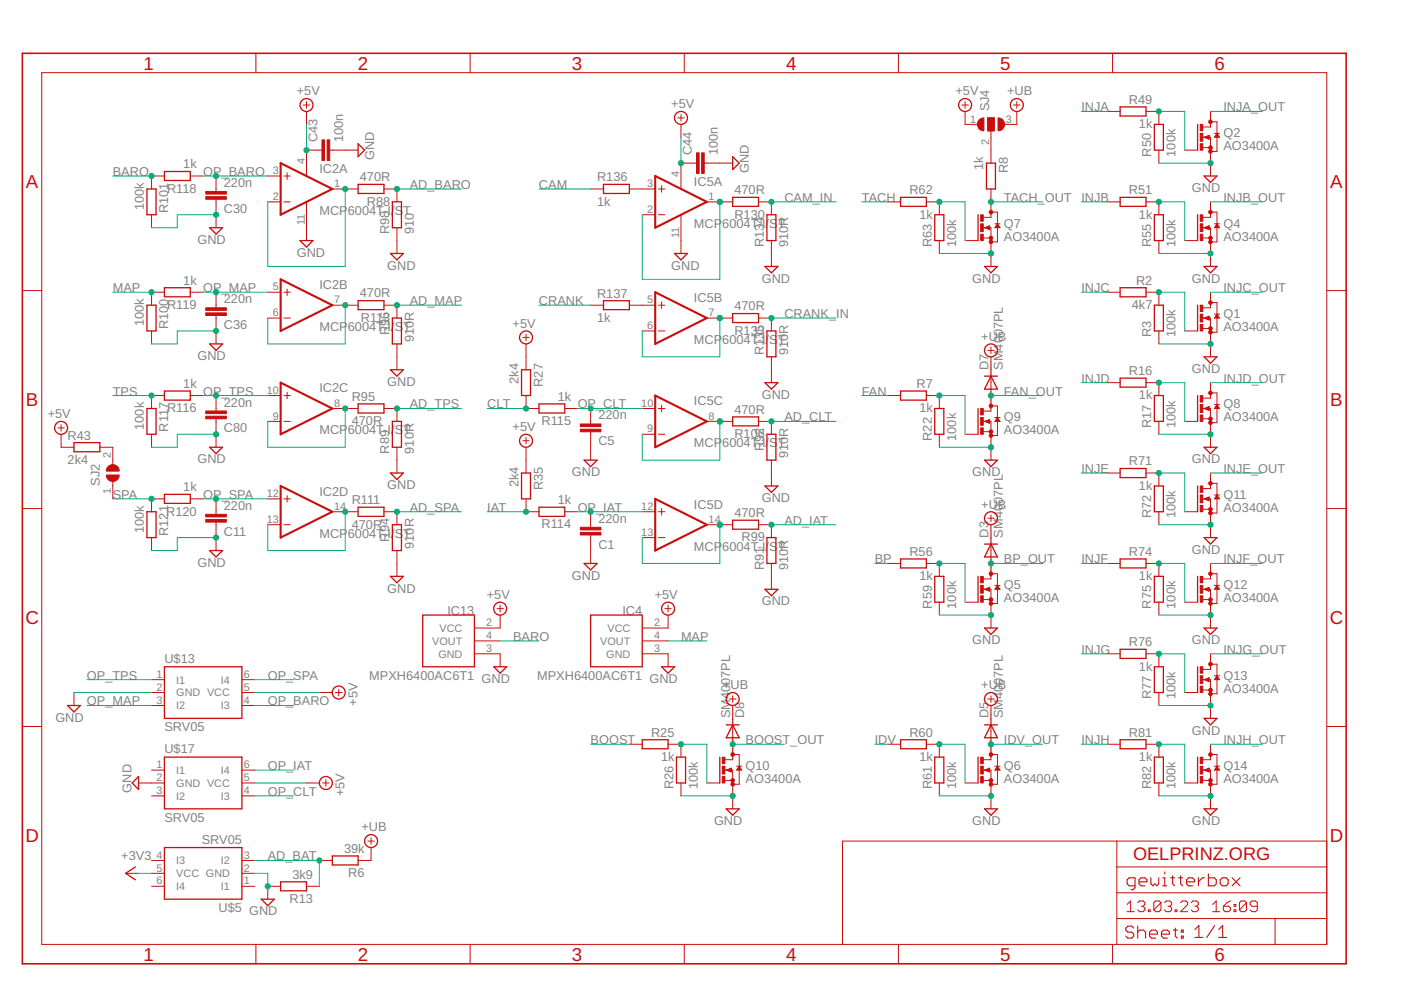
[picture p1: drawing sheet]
<svg xmlns="http://www.w3.org/2000/svg" width="297mm" height="210mm" viewBox="0 0 297 210" stroke-linecap="round" stroke-linejoin="round" font-family="sans-serif">
<g fill="none" stroke="#c90d0c" stroke-width=".28">
<path d="M34.9 36.4h5.4v1.9h-5.4zM75.9 39.1h5.5v1.9h-5.5zM75.9 30.5l1.4 1.3-1.4 1.4zM128 39.1h5.4v1.9h-5.4zM155.3 33.2l1.4 1.4-1.4 1.4zM209.1 34.6h2v5.5h-2zM237.5 22.7h5.5v1.9h-5.5zM244.8 26.4h1.9v5.4h-1.9zM253.9 26.4v5.4M255.3 37.3h2.7l-1.4 1.4zM255.6 29.1l.6 .3v-.6l-.5 .3M258 28.6l.3 .4h-.6z"/>
<path d="M31.2 40.1h1.9v5.4h-1.9zM44.4 48.3h2.8l-1.4 1.3zM63.6 51h2.8l-1.4 1.4zM82.8 53.7h2.7l-1.3 1.4zM83.2 42.8h1.9v5.5h-1.9zM143 53.7h2.8l-1.4 1.4zM155.3 41.8h5.5v2h-5.5zM162.2 56.5h2.7l-1.3 1.3zM162.6 45.5h1.9v5.5h-1.9zM190.9 41.8h5.5v2h-5.5zM198.2 45.5h1.9v5.5h-1.9zM207.4 45.5v5.5"/>
<path d="M208.7 56.5h2.8l-1.4 1.3zM209 48.3l.7 .3v-.6l-.6 .3M211.5 47.7l.3 .4h-.6zM237.5 41.8h5.5v2h-5.5zM244.8 45.5h1.9v5.5h-1.9zM253.9 45.5v5.5M255.3 56.5h2.7l-1.4 1.3zM255.6 48.3l.6 .3v-.6l-.5 .3M258 47.7l.3 .4h-.6zM31.2 64.7h1.9v5.5h-1.9zM34.9 61h5.4v1.9h-5.4zM44.4 72.9h2.8l-1.4 1.4z"/>
<path d="M75.9 63.8h5.5v1.9h-5.5zM82.8 78.4h2.7l-1.3 1.4zM83.2 67.4h1.9v5.5h-1.9zM110.6 78.4h1.9v5.5h-1.9zM128 63.8h5.4v1.9h-5.4zM155.3 66.5h5.5v1.9h-5.5zM162.6 70.2h1.9v5.4h-1.9zM208.7 79.8h2.8M210.1 79.8l1.4 2.7h-2.8zM237.5 61h5.5v1.9h-5.5zM244.8 64.7h1.9v5.5h-1.9zM253.9 64.7v5.5"/>
<path d="M255.3 75.6h2.7l-1.4 1.4zM255.6 67.4l.6 .3v-.5l-.5 .2M258 66.9l.3 .4h-.6zM15.7 93.9h5.5v1.9h-5.5zM31.2 86.6h1.9v5.5h-1.9zM34.9 82.9h5.4v1.9h-5.4zM44.4 94.8h2.8l-1.4 1.4zM75.9 85.6h5.5v2h-5.5zM83.2 89.3h1.9v5.5h-1.9zM114.3 85.6h5.4v2h-5.4zM123.8 97.6h2.8l-1.4 1.3zM155.3 88.4h5.5v1.9h-5.5z"/>
<path d="M162.2 81.1h2.7l-1.3 1.4zM162.6 92.1h1.9v5.5h-1.9zM190.9 82.9h5.5v1.9h-5.5zM198.2 86.6h1.9v5.5h-1.9zM207.4 86.6v5.5M208.7 97.6h2.8l-1.4 1.3zM209 89.3l.7 .3v-.5l-.6 .2M211.5 88.8l.3 .4h-.6zM237.5 80.2h5.5v1.9h-5.5zM237.5 99.3h5.5v2h-5.5zM244.8 83.9h1.9v5.4h-1.9zM253.9 83.9v5.4"/>
<path d="M255.3 94.8h2.7l-1.4 1.4zM255.6 86.6l.6 .3v-.6l-.5 .3M258 86.1l.3 .4h-.6zM31.2 108.5h1.9v5.5h-1.9zM34.9 104.8h5.4v1.9h-5.4zM44.4 116.7h2.8l-1.4 1.4zM75.9 107.5h5.5v2h-5.5zM82.8 100.3h2.7l-1.3 1.4zM83.2 111.3h1.9v5.4h-1.9zM110.6 100.3h1.9v5.5h-1.9zM114.3 107.5h5.4v2h-5.4zM123.8 119.5h2.8l-1.4 1.3z"/>
<path d="M155.3 110.3h5.5v1.9h-5.5zM162.2 103h2.7l-1.3 1.4zM162.6 114h1.9v5.5h-1.9zM190.9 118.5h5.5v1.9h-5.5zM208.7 115.4h2.8M210.1 115.4l1.4 2.7h-2.8zM237.5 118.5h5.5v1.9h-5.5zM244.8 103h1.9v5.5h-1.9zM253.9 103v5.5M255.3 114h2.7l-1.4 1.4zM255.6 105.8l.6 .2v-.5l-.5 .3M258 105.2l.3 .4h-.6z"/>
<path d="M82.8 122.2h2.7l-1.3 1.4zM89.6 130.4h11v11h-11zM125.2 130.4h11v11h-11zM162.2 124.9h2.7l-1.3 1.4zM198.2 122.2h1.9v5.5h-1.9zM207.4 122.2v5.5M208.7 133.2h2.8l-1.4 1.3zM209 124.9l.7 .3v-.5l-.6 .2M211.5 124.4l.3 .4h-.6zM237.5 137.7h5.5v1.9h-5.5zM244.8 122.2h1.9v5.5h-1.9zM253.9 122.2v5.5"/>
<path d="M255.3 133.2h2.7l-1.4 1.3zM255.6 124.9l.6 .3v-.5l-.5 .2M258 124.4l.3 .4h-.6zM14.3 149.6h2.8l-1.4 1.4zM34.9 141.4h16.4v10.9h-16.4zM104.7 141.4h2.7l-1.4 1.3zM136.2 156.8h5.4v1.9h-5.4zM140.3 141.4h2.7l-1.4 1.3zM154 153.7h2.7M155.3 153.7l1.4 2.7h-2.7zM190.9 156.8h5.5v1.9h-5.5zM208.7 153.7h2.8"/>
<path d="M210.1 153.7l1.4 2.7h-2.8zM237.5 156.8h5.5v1.9h-5.5zM244.8 141.4h1.9v5.4h-1.9zM253.9 141.4v5.4M255.3 152.3h2.7l-1.4 1.4zM255.6 144.1l.6 .3v-.6l-.5 .3M258 143.6l.3 .4h-.6zM29.4 164.6v2.8l-1.4-1.4zM34.9 160.5h16.4v11h-16.4zM34.9 179.7h16.4v10.9h-16.4zM143.4 160.5h2v5.5h-2zM152.6 160.5v5.5"/>
<path d="M154 171.5h2.7l-1.4 1.3zM154.2 163.3l.7 .3v-.6l-.5 .3M156.7 162.7l.3 .4h-.6zM198.2 160.5h1.9v5.5h-1.9zM207.4 160.5v5.5M208.7 171.5h2.8l-1.4 1.3zM209 163.3l.7 .3v-.6l-.6 .3M211.5 162.7l.3 .4h-.6zM244.8 160.5h1.9v5.5h-1.9zM253.9 160.5v5.5M255.3 171.5h2.7l-1.4 1.3zM255.6 163.3l.6 .3v-.6l-.5 .3"/>
<path d="M258 162.7l.3 .4h-.6zM28.7 183.8l-2.1 1.4 2.1 1.3M55.4 190.6h2.7l-1.3 1.4zM59.5 187h5.5v1.9h-5.5zM70.5 181.5h5.4v1.9h-5.4z"/>
<circle cx="65" cy="22.3" r="1.38"/>
<circle cx="144.4" cy="25" r="1.38"/>
<circle cx="204.6" cy="22.3" r="1.38"/>
<circle cx="215.6" cy="22.3" r="1.38"/>
<circle cx="111.5" cy="71.5" r="1.38"/>
<circle cx="210.1" cy="74.3" r="1.38"/>
<circle cx="13" cy="90.7" r="1.38"/>
<circle cx="111.5" cy="93.5" r="1.38"/>
<circle cx="210.1" cy="109.9" r="1.38"/>
<circle cx="106" cy="129.1" r="1.38"/>
<circle cx="141.6" cy="129.1" r="1.38"/>
<circle cx="71.8" cy="146.8" r="1.38"/>
<circle cx="155.3" cy="148.2" r="1.38"/>
<circle cx="210.1" cy="148.2" r="1.38"/>
<circle cx="69.1" cy="166" r="1.38"/>
<circle cx="78.7" cy="178.3" r="1.38"/>
</g>
<g fill="none" stroke="#c90d0c" stroke-width=".21">
<path d="M8.8 15.4h272.5v184.8h-272.5zM54.3 11.3v4.1M99.7 11.3v4.1M145.1 11.3v4.1M190.5 11.3v4.1M235.9 11.3v4.1M34.9 37.3h-2.8v2.8M40.3 37.3h2.8M45.8 37.3v3.3M56.8 37.3h2.7M60.2 37.3h1.4M60.9 36.6v1.4"/>
<path d="M64.3 22.3h1.4M65 21.6v1.3M65 23.6v2.8M68.3 31.8h-3.3v5.5M69.9 31.8h6M140.3 39.4v1.3M143.7 25h1.4M144.4 24.3v1.4M144.4 26.4v2.7M147.7 34.6h-3.3v5.5M149.3 34.6h6M203.9 22.3h1.4"/>
<path d="M204.6 23.6v2.8h2.8M204.6 21.6v1.3M209.4 25h1.4v2.7h-1.4zM210.1 27.7v6.9M214.9 22.3h1.4M215.6 23.6v2.8h-2.7M215.6 21.6v1.3M234.7 23.6h2.8M243 23.6h2.7v2.8M245.7 31.8v2.8M251.2 31.8h2.7M255 29.1h1.6v8.2"/>
<path d="M255 31.3h1.6M255.3 29.1l1.1-.4v.8zM256.6 23.6v3.3h-1.6M256.6 25.8h1.4v6.3h-1.4M257.5 28.3h1.1M258 28.3l.6 .8h-1.1zM32.1 45.5v2.8M45.8 42.2v6.1M56.8 42.8h2.7M60.2 42.8h1.4M65 42.8v8.2M70.5 40.1h5.4"/>
<path d="M81.4 40.1h2.8v2.7M84.2 48.3v5.4M125.2 40.1h2.8M133.4 40.1h5.5M136.2 45.5h2.7M139.6 40.1h1.4M139.6 45.5h1.4M144.4 45.5v8.2M149.9 42.8h5.4M160.8 42.8h2.8v2.7M163.6 51v5.5M188.2 42.8h2.7"/>
<path d="M196.4 42.8h2.8v2.7M199.2 51v2.7M204.6 51h2.8M208.5 48.3h1.6v8.2M208.5 50.5h1.6M208.7 48.3l1.1-.4v.8zM210.1 40.1v6h-1.6M210.1 45h1.4v6.3h-1.4M210.9 47.5h1.1M211.5 47.5l.5 .8h-1.1zM234.7 42.8h2.8M243 42.8h2.7v2.7"/>
<path d="M245.7 51v2.7M251.2 51h2.7M255 48.3h1.6v8.2M255 50.5h1.6M255.3 48.3l1.1-.4v.8zM256.6 42.8v3.3h-1.6M256.6 45h1.4v6.3h-1.4M257.5 47.5h1.1M258 47.5l.6 .8h-1.1zM4.7 61.6h4.1M32.1 70.2v2.7M34.9 62h-2.8v2.7"/>
<path d="M40.3 62h2.8M45.8 62v3.3M45.8 66.9v6M56.8 62h2.7M56.8 67.4h2.7M60.2 62h1.4M60.2 67.4h1.4M60.9 61.3v1.4M70.5 64.7h5.4M81.4 64.7h2.8v2.7M84.2 72.9v5.5M110.8 71.5h1.4"/>
<path d="M111.5 70.9v1.3M111.5 72.9v5.5M125.2 64.7h2.8M133.4 64.7h5.5M136.2 70.2h2.7M139.6 70.2h1.4M139.6 64.7h1.4M140.3 64v1.4M149.9 67.4h5.4M160.8 67.4h2.8v2.8M163.6 75.6v5.5M209.4 74.3h1.4"/>
<path d="M210.1 73.6v1.4M210.1 75.6v11.6h-1.6M234.7 62h2.8M243 62h2.7v2.7M245.7 70.2v2.7M251.2 70.2h2.7M255 67.4h1.6v8.2M255 69.6h1.6M255.3 67.4l1.1-.4v.9zM256.6 62v3.3h-1.6M256.6 64.2h1.4v6.2h-1.4M257.5 66.6h1.1"/>
<path d="M258 66.6l.6 .8h-1.1zM281.3 61.6h4.1M12.3 90.7h1.3M13 92.1v2.7h2.7M13 90v1.4M21.2 94.8h2.7v3.7M32.1 92.1v2.7M34.9 83.9h-2.8v2.7M40.3 83.9h2.8M45.8 83.9v3.3M45.8 88.8v6M56.8 89.3h2.7"/>
<path d="M56.8 83.9h2.7M60.2 89.3h1.4M60.2 83.9h1.4M60.9 83.2v1.4M70.5 86.6h5.4M81.4 86.6h2.8v2.7M84.2 94.8v5.5M110.8 93.5h1.4M111.5 83.9v2.7h2.8M111.5 92.8v1.3M111.5 94.8v5.5M119.7 86.6h2.8"/>
<path d="M125.2 86.6v3.3M125.2 91.5v6.1M136.2 86.6h2.7M136.2 92.1h2.7M139.6 86.6h1.4M139.6 92.1h1.4M140.3 85.9v1.4M149.9 89.3h5.4M160.8 89.3h2.8v2.8M163.6 97.6v5.4M188.2 83.9h2.7M196.4 83.9h2.8v2.7"/>
<path d="M199.2 92.1v2.7M204.6 92.1h2.8M208.5 89.3h1.6v8.3M208.5 91.5h1.6M208.7 89.3l1.1-.4v.8zM210.1 86.1h1.4v6.3h-1.4M210.9 88.5h1.1M211.5 88.5l.5 .8h-1.1zM234.7 81.1h2.8M243 81.1h2.7v2.8M245.7 89.3v2.8M251.2 89.3h2.7"/>
<path d="M255 86.6h1.6v8.2M255 88.8h1.6M255.3 86.6l1.1-.4v.8zM256.6 81.1v3.3h-1.6M256.6 83.3h1.4v6.3h-1.4M257.5 85.8h1.1M258 85.8l.6 .8h-1.1zM4.7 107.8h4.1M23.9 102.1v3.7M32.1 114v2.7M34.9 105.8h-2.8v2.7M40.3 105.8h2.8"/>
<path d="M45.8 105.8v3.3M45.8 110.7v6M56.8 105.8h2.7M56.8 111.3h2.7M60.2 105.8h1.4M60.2 111.3h1.4M60.9 105.1v1.3M70.5 108.5h5.4M81.4 108.5h2.8v2.8M84.2 116.7v5.5M111.5 105.8v2.7h2.8M119.7 108.5h2.8"/>
<path d="M125.2 108.5v3.3M125.2 113.4v6.1M136.2 108.5h2.7M136.2 114h2.7M139.6 108.5h1.4M139.6 114h1.4M140.3 107.8v1.4M149.9 111.3h5.4M160.8 111.3h2.8v2.7M163.6 119.5v5.4M188.2 119.5h2.7M196.4 119.5h2.8v2.7"/>
<path d="M209.4 109.9h1.4M210.1 109.2v1.4M210.1 111.3v11.4h-1.6M234.7 119.5h2.8M234.7 100.3h2.8M243 100.3h2.7v2.7M243 119.5h2.7v2.7M245.7 108.5v2.8M251.2 108.5h2.7M255 105.8h1.6v8.2M255 108h1.6M255.3 105.8l1.1-.4v.8z"/>
<path d="M256.6 100.3v3.3h-1.6M256.6 119.5v3.2h-1.6M256.6 102.5h1.4v6.3h-1.4M257.5 104.9h1.1M258 104.9l.6 .9h-1.1zM281.3 107.8h4.1M100.6 138.6h5.4v2.8M100.6 135.9h5.4M105.4 129.1h1.3M106 128.4v1.3M106 130.4v2.8h-5.4M136.2 138.6h5.4v2.8"/>
<path d="M136.2 135.9h5.4M141 129.1h1.3M141.6 130.4v2.8h-5.4M141.6 128.4v1.3M199.2 127.7v2.7M204.6 127.7h2.8M208.5 124.9h1.6v8.3M208.5 127.1h1.6M208.7 124.9l1.1-.4v.8zM210.1 121.6h1.4v6.4h-1.4M210.9 124.1h1.1M211.5 124.1l.5 .8h-1.1z"/>
<path d="M234.7 138.6h2.8M243 138.6h2.7v2.8M245.7 127.7v2.7M251.2 127.7h2.7M255 124.9h1.6v8.3M255 127.1h1.6M255.3 124.9l1.1-.4v.8zM256.6 138.6v3.3h-1.6M256.6 121.6h1.4v6.4h-1.4M257.5 124.1h1.1M258 124.1l.6 .8h-1.1zM4.7 154h4.1"/>
<path d="M15.7 146.8v2.8M32.1 144.1h2.8M32.1 146.8h2.8M32.1 149.6h2.8M51.3 144.1h2.7M51.3 146.8h2.7M51.3 149.6h2.7M67.7 146.8h2.8M71.1 146.8h1.4M71.8 146.2v1.3M133.4 157.8h2.8M141.6 157.8h2.8v2.7"/>
<path d="M154.7 148.2h1.3M155.3 160h1.4v6.3h-1.4M155.3 149.6v11.5h-1.6M155.3 147.5v1.4M188.2 157.8h2.7M196.4 157.8h2.8v2.7M209.4 148.2h1.4M210.1 147.5v1.4M210.1 149.6v11.5h-1.6M210.1 160h1.4v6.3h-1.4M234.7 157.8h2.8M243 157.8h2.7v2.7"/>
<path d="M245.7 146.8v2.8M251.2 146.8h2.7M255 144.1h1.6v8.2M255 146.3h1.6M255.3 144.1l1.1-.4v.8zM256.6 157.8v3.3h-1.6M256.6 140.8h1.4v6.3h-1.4M256.6 160h1.4v6.3h-1.4M257.5 143.3h1.1M258 143.3l.6 .8h-1.1zM281.3 154h4.1M29.4 166h5.5"/>
<path d="M32.1 163.3h2.8M32.1 168.7h2.8M51.3 163.3h2.7M51.3 166h2.7M51.3 168.7h2.7M65 166h2.7M68.4 166h1.4M69.1 165.3v1.4M78 178.3h1.4M78.7 179.7v2.7h-2.8M78.7 177.7v1.3M144.4 166v2.7"/>
<path d="M149.9 166h2.7M153.7 163.3h1.6v8.2M153.7 165.5h1.6M154 163.3l1.1-.4v.8zM156.2 162.5h1.1M156.7 162.5l.6 .8h-1.1zM199.2 166v2.7M204.6 166h2.8M208.5 163.3h1.6v8.2M208.5 165.5h1.6M208.7 163.3l1.1-.4v.8zM210.9 162.5h1.1"/>
<path d="M211.5 162.5l.5 .8h-1.1zM236.8 178.3v21.9M245.7 166v2.7M251.2 166h2.7M255 163.3h1.6v8.2M255 165.5h1.6M255.3 163.3l1.1-.4v.8zM257.5 162.5h1.1M258 162.5l.6 .8h-1.1zM281.3 178.3h-102.7v21.9M26.6 185.2h2.8M32.1 182.4h2.8"/>
<path d="M32.1 187.9h2.8M32.1 185.2h2.8M51.3 182.4h2.7M51.3 187.9h2.7M51.3 185.2h2.7M59.5 187.9h-2.7v2.7M65 187.9h2.7M67.7 182.4h2.8M236.8 194.8h44.5M236.8 189.3h44.5M236.8 183.8h44.5M239 191.8l.7-.8v2.3"/>
<path d="M239 193.3h1.5M241.2 191.4l.4-.4h.8l.3 .4v.4l-.3 .4M242 192.2h.4M242.4 192.2l.3 .3v.4l-.3 .4h-.8l-.4-.4M243.5 192.9h.4v.4h-.4zM246.1 191.4v1.5l-.3 .4h-.8l-.4-.4M246.1 191.4l-.3-.4h-.8l-.4 .4v1.5M246.1 191.4l-1.5 1.5M246.9 191.4l.4-.4h.7l.4 .4v.4l-.4 .4M247.6 192.2h.4M248 192.2l.4 .3v.4l-.4 .4h-.7l-.4-.4M249.2 192.9h.3v.4h-.3z"/>
<path d="M250.3 191.4l.4-.4h.7l.4 .4v.4l-1.5 1.5h1.5M252.6 191.4l.3-.4h.8l.4 .4v.4l-.4 .4M253.3 192.2h.4M253.7 192.2l.4 .3v.4l-.4 .4h-.8l-.3-.4M257.1 193.3h1.5M257.1 191.8l.8-.8v2.3M259.4 192.2h1.1l.4 .3v.4l-.4 .4h-.7l-.4-.4zM260.9 191l-.8 .4-.7 .8M261.6 192.9h.4v.4h-.4zM261.6 191.8h.4v.4h-.4zM264.3 191.4v1.5l-.4 .4h-.7l-.4-.4M264.3 191.4l-.4-.4h-.7l-.4 .4v1.5"/>
<path d="M264.3 191.4l-1.5 1.5M266.6 192.2h-1.2l-.4-.4v-.4l.4-.4h.8l.4 .4v1.5l-.4 .4h-.8l-.4-.4M270.3 194.8v5.4M54.3 200.2v4.1M99.7 200.2v4.1M145.1 200.2v4.1M190.5 200.2v4.1M235.9 200.2v4.1"/>
</g>
<g fill="#c90d0c" stroke="#c90d0c" stroke-width=".21">
<path d="M211.6 25a1.37 1.37 0 0 1 1.4 1.4 1.37 1.37 0 0 1-1.4 1.3z" fill-rule="evenodd"/>
<path d="M207.6 25.4l.6-.3 .4-.1v2.7a1.36 1.36 0 0 1-1.3-.8 1.36 1.36 0 0 1 .3-1.5z" fill-rule="evenodd"/>
<path d="M22.9 98.9a1.37 1.37 0 0 1 1.5-.3 1.37 1.37 0 0 1 .9 1.3h-2.8l.1-.5z" fill-rule="evenodd"/>
<path d="M22.5 100.7h2.8a1.37 1.37 0 0 1-1.4 1.4 1.37 1.37 0 0 1-1.4-1.4z" fill-rule="evenodd"/>
<circle cx="256.6" cy="32.1" r=".38"/>
<circle cx="256.6" cy="31.3" r=".38"/>
<circle cx="256.6" cy="25.8" r=".38"/>
<circle cx="256.6" cy="51.3" r=".38"/>
<circle cx="256.6" cy="50.5" r=".38"/>
<circle cx="256.6" cy="45" r=".38"/>
<circle cx="210.1" cy="128" r=".38"/>
<circle cx="210.1" cy="127.1" r=".38"/>
<circle cx="210.1" cy="121.6" r=".38"/>
<circle cx="210.1" cy="166.3" r=".38"/>
<circle cx="210.1" cy="165.5" r=".38"/>
<circle cx="210.1" cy="160" r=".38"/>
<circle cx="210.1" cy="51.3" r=".38"/>
<circle cx="210.1" cy="50.5" r=".38"/>
<circle cx="210.1" cy="45" r=".38"/>
<circle cx="256.6" cy="70.4" r=".38"/>
<circle cx="256.6" cy="69.6" r=".38"/>
<circle cx="256.6" cy="64.2" r=".38"/>
<circle cx="256.6" cy="89.6" r=".38"/>
<circle cx="256.6" cy="88.8" r=".38"/>
<circle cx="256.6" cy="83.3" r=".38"/>
<circle cx="210.1" cy="92.4" r=".38"/>
<circle cx="210.1" cy="91.5" r=".38"/>
<circle cx="210.1" cy="86.1" r=".38"/>
<circle cx="155.3" cy="166.3" r=".38"/>
<circle cx="155.3" cy="165.5" r=".38"/>
<circle cx="155.3" cy="160" r=".38"/>
<circle cx="256.6" cy="108.8" r=".38"/>
<circle cx="256.6" cy="108" r=".38"/>
<circle cx="256.6" cy="102.5" r=".38"/>
<circle cx="256.6" cy="128" r=".38"/>
<circle cx="256.6" cy="127.1" r=".38"/>
<circle cx="256.6" cy="121.6" r=".38"/>
<circle cx="256.6" cy="147.1" r=".38"/>
<circle cx="256.6" cy="146.3" r=".38"/>
<circle cx="256.6" cy="140.8" r=".38"/>
<circle cx="256.6" cy="166.3" r=".38"/>
<circle cx="256.6" cy="165.5" r=".38"/>
<circle cx="256.6" cy="160" r=".38"/>
</g>
<g fill="#c90d0c" stroke="#c90d0c" stroke-width=".21">
<path d="M254.5 26.4h.5v1.3h-.5z"/>
<path d="M254.5 30.5h.5v1.3h-.5z"/>
<path d="M254.5 28.3h.5v1.6h-.5z"/>
<path d="M254.5 45.6h.5v1.3h-.5z"/>
<path d="M254.5 49.7h.5v1.3h-.5z"/>
<path d="M254.5 47.5h.5v1.6h-.5z"/>
<path d="M207.9 122.2h.6v1.4h-.6z"/>
<path d="M207.9 126.3h.6v1.4h-.6z"/>
<path d="M207.9 124.1h.6v1.7h-.6z"/>
<path d="M207.9 160.5h.6v1.4h-.6z"/>
<path d="M207.9 164.7h.6v1.3h-.6z"/>
<path d="M207.9 162.5h.6v1.6h-.6z"/>
<path d="M207.9 45.6h.6v1.3h-.6z"/>
<path d="M207.9 49.7h.6v1.3h-.6z"/>
<path d="M207.9 47.5h.6v1.6h-.6z"/>
<path d="M254.5 64.7h.5v1.4h-.5z"/>
<path d="M254.5 68.8h.5v1.4h-.5z"/>
<path d="M254.5 66.6h.5v1.7h-.5z"/>
<path d="M254.5 83.9h.5v1.3h-.5z"/>
<path d="M254.5 88h.5v1.3h-.5z"/>
<path d="M254.5 85.8h.5v1.6h-.5z"/>
<path d="M207.9 86.6h.6v1.4h-.6z"/>
<path d="M207.9 90.7h.6v1.4h-.6z"/>
<path d="M207.9 88.5h.6v1.7h-.6z"/>
<path d="M153.1 160.5h.6v1.4h-.6z"/>
<path d="M153.1 164.7h.6v1.3h-.6z"/>
<path d="M153.1 162.5h.6v1.6h-.6z"/>
<path d="M209.4 25h1.4v2.7h-1.4z"/>
<path d="M254.5 103h.5v1.4h-.5z"/>
<path d="M254.5 107.1h.5v1.4h-.5z"/>
<path d="M254.5 104.9h.5v1.7h-.5z"/>
<path d="M254.5 122.2h.5v1.4h-.5z"/>
<path d="M254.5 126.3h.5v1.4h-.5z"/>
<path d="M254.5 124.1h.5v1.7h-.5z"/>
<path d="M254.5 141.4h.5v1.3h-.5z"/>
<path d="M254.5 145.5h.5v1.3h-.5z"/>
<path d="M254.5 143.3h.5v1.6h-.5z"/>
<path d="M254.5 160.5h.5v1.4h-.5z"/>
<path d="M254.5 164.7h.5v1.3h-.5z"/>
<path d="M254.5 162.5h.5v1.6h-.5z"/>
<path d="M69.4 29.7h.5v4.3h-.5z"/>
<path d="M68.3 29.7h.5v4.3h-.5z"/>
<path d="M148.8 32.4h.5v4.4h-.5z"/>
<path d="M147.7 32.4h.5v4.4h-.5z"/>
<path d="M123 111.8h4.4v.6h-4.4z"/>
<path d="M123 112.9h4.4v.5h-4.4z"/>
<path d="M123 89.9h4.4v.5h-4.4z"/>
<path d="M123 91h4.4v.5h-4.4z"/>
<path d="M43.6 87.1h4.4v.6h-4.4z"/>
<path d="M43.6 88.2h4.4v.6h-4.4z"/>
<path d="M43.6 40.6h4.4v.5h-4.4z"/>
<path d="M43.6 41.7h4.4v.5h-4.4z"/>
<path d="M43.6 65.3h4.4v.5h-4.4z"/>
<path d="M43.6 66.3h4.4v.6h-4.4z"/>
<path d="M43.6 109.1h4.4v.5h-4.4z"/>
<path d="M43.6 110.2h4.4v.5h-4.4z"/>
</g>
<g fill="none" stroke="#c90d0c" stroke-width=".23">
<path d="M240.4 196.8l-.5-.4h-.8l-.4 .4v.4l.4 .4h.8l.5 .5v.4l-.5 .4h-.8l-.4-.4M240.6 187.8h-1.2l-.4-.4v-.9l.4-.4h1.2v2.1l-.4 .4h-.4M241.2 197.6l.4-.4h.9l.4 .4v1.3M241.2 196.4v2.5M241.5 187h1.7v-.5l-.5-.4h-.8l-.4 .4v.9l.4 .4h.8M243.7 198.1h1.7v-.5l-.4-.4h-.8l-.5 .4v.9l.5 .4h.8M244 186.1v1.3l.4 .4 .5-.4 .4 .4 .4-.4v-1.3M246.3 198.1h1.6v-.5l-.4-.4h-.8l-.4 .4v.9l.4 .4h.8M246.5 186.1h.5v1.7M246.5 187.8h.9M247 184.9v.4M248.2 186.1h.8"/>
<path d="M248.6 185.7v1.7l.4 .4M248.8 197.2h.8M249.2 196.8v1.7l.4 .4M249.9 186.1h.8M250.3 185.7v1.7l.4 .4M250.5 197.2h.4v.4h-.4zM250.5 198.5h.4v.4h-.4zM251.6 187h1.7v-.5l-.5-.4h-.8l-.4 .4v.9l.4 .4h.8M253.3 197.1l.9-.9v2.6M253.3 198.8h1.7M254.1 186.1v1.7M255.4 186.1h-.5l-.8 .9"/>
<path d="M256.2 185.3v2.5h1.3l.4-.4v-.9l-.4-.4h-1.3M257.5 196.2l-1.6 2.6M258.4 198.8h1.7M258.4 197.1l.8-.9v2.6M259.1 186.1h.9l.4 .4v.9l-.4 .4h-.9l-.4-.4v-.9zM261.2 186.1l1.7 1.7M262.9 186.1l-1.7 1.7"/>
</g>
<path d="M4.7 11.3h280.7v193h-280.7z" fill="none" stroke="#c90d0c" stroke-width=".34"/>
<path d="M59.5 34.6l11 5.5-11 5.4zM138.9 37.3l11 5.5-11 5.5zM59.5 59.2l11 5.5-11 5.5zM138.9 62l11 5.4-11 5.5zM59.5 81.1l11 5.5-11 5.5zM138.9 83.9l11 5.4-11 5.5zM59.5 103l11 5.5-11 5.5zM138.9 105.8l11 5.5-11 5.4z" fill="none" stroke="#c90d0c" stroke-width=".44"/>
<g fill="none" stroke="#0dab76" stroke-width=".21">
<path d="M23.9 37.3h8.2M43.1 37.3h13.7M65 26.4v5.4M144.4 29.1v5.5M229.3 23.6h5.4M245.7 34.6h10.9M245.7 23.6h5.5v8.2M256.6 23.6h11M45.8 45.5h-8.2v2.8h-5.5M73.2 40.1v16.4h-16.4v-13.7M84.2 40.1h13.6M114.3 40.1h10.9"/>
<path d="M152.6 42.8v16.4h-16.4v-13.7M163.6 42.8h13.6M182.7 42.8h5.5M199.2 53.7h10.9M199.2 42.8h5.4v8.2M210.1 42.8h11M229.3 42.8h5.4M245.7 53.7h10.9M245.7 42.8h5.5v8.2M256.6 42.8h11M23.9 62h8.2M43.1 62h13.7"/>
<path d="M45.8 70.2h-8.2v2.7h-5.5M73.2 64.7v8.2h-16.4v-5.5M84.2 64.7h13.6M114.3 64.7h10.9M152.6 67.4v8.2h-16.4v-5.4M163.6 67.4h13.6M229.3 62h5.4M245.7 72.9h10.9M245.7 62h5.5v8.2M256.6 62h11M23.9 83.9h8.2M43.1 83.9h13.7"/>
<path d="M45.8 92.1h-8.2v2.7h-5.5M73.2 86.6v8.2h-16.4v-5.5M84.2 86.6h13.6M103.3 86.6h8.2M122.5 86.6h13.7M152.6 89.3v8.3h-16.4v-5.5M163.6 89.3h13.6M182.7 83.9h5.5M199.2 94.8h10.9M199.2 83.9h5.4v8.2M210.1 83.9h11M229.3 81.1h5.4"/>
<path d="M245.7 92.1h10.9M245.7 81.1h5.5v8.2M256.6 81.1h11M23.9 105.8h8.2M43.1 105.8h13.7M45.8 114h-8.2v2.7h-5.5M73.2 108.5v8.2h-16.4v-5.4M84.2 108.5h13.6M103.3 108.5h8.2M122.5 108.5h13.7M152.6 111.3v8.2h-16.4v-5.5M163.6 111.3h13.6"/>
<path d="M185.5 119.5h2.7M199.2 119.5h5.4v8.2M210.1 119.5h11M229.3 119.5h5.4M229.3 100.3h5.4M245.7 111.3h10.9M245.7 119.5h5.5v8.2M245.7 100.3h5.5v8.2M256.6 119.5h11M256.6 100.3h11M106 135.9h8.3M141.6 135.9h8.3"/>
<path d="M199.2 130.4h10.9M229.3 138.6h5.4M245.7 130.4h10.9M245.7 138.6h5.5v8.2M256.6 138.6h11M15.7 146.8h16.4M18.4 149.6h13.7M18.4 144.1h13.7M54 149.6h8.3M54 146.8h13.7M54 144.1h8.3M125.2 157.8h8.2"/>
<path d="M144.4 157.8h5.5v8.2M155.3 157.8h11M185.5 157.8h2.7M199.2 157.8h5.4v8.2M210.1 157.8h11M229.3 157.8h5.4M245.7 149.6h10.9M245.7 157.8h5.5v8.2M256.6 157.8h11M54 168.7h8.3M54 166h11M54 163.3h8.3"/>
<path d="M144.4 168.7h10.9M199.2 168.7h10.9M245.7 168.7h10.9M29.4 185.2h2.7M54 185.2h2.8v2.7M54 182.4h13.7v5.5"/>
</g>
<g fill="#0dab76" stroke="#0dab76" stroke-width=".21">
<circle cx="256.6" cy="34.6" r=".55"/>
<circle cx="256.6" cy="53.7" r=".55"/>
<circle cx="210.1" cy="130.4" r=".55"/>
<circle cx="210.1" cy="168.7" r=".55"/>
<circle cx="210.1" cy="53.7" r=".55"/>
<circle cx="256.6" cy="72.9" r=".55"/>
<circle cx="256.6" cy="92.1" r=".55"/>
<circle cx="210.1" cy="94.8" r=".55"/>
<circle cx="155.3" cy="168.7" r=".55"/>
<circle cx="256.6" cy="111.3" r=".55"/>
<circle cx="256.6" cy="130.4" r=".55"/>
<circle cx="256.6" cy="149.6" r=".55"/>
<circle cx="256.6" cy="168.7" r=".55"/>
<circle cx="56.8" cy="187.9" r=".55"/>
<circle cx="45.8" cy="45.5" r=".55"/>
<circle cx="45.8" cy="70.2" r=".55"/>
<circle cx="45.8" cy="92.1" r=".55"/>
<circle cx="45.8" cy="114" r=".55"/>
<circle cx="65" cy="31.8" r=".55"/>
<circle cx="144.4" cy="34.6" r=".55"/>
<circle cx="111.5" cy="86.6" r=".55"/>
<circle cx="111.5" cy="108.5" r=".55"/>
<circle cx="45.8" cy="62" r=".55"/>
<circle cx="45.8" cy="37.3" r=".55"/>
<circle cx="45.8" cy="105.8" r=".55"/>
<circle cx="32.1" cy="62" r=".55"/>
<circle cx="210.1" cy="119.5" r=".55"/>
<circle cx="210.1" cy="42.8" r=".55"/>
<circle cx="210.1" cy="157.8" r=".55"/>
<circle cx="245.7" cy="23.6" r=".55"/>
<circle cx="245.7" cy="42.8" r=".55"/>
<circle cx="199.2" cy="119.5" r=".55"/>
<circle cx="199.2" cy="157.8" r=".55"/>
<circle cx="199.2" cy="42.8" r=".55"/>
<circle cx="245.7" cy="62" r=".55"/>
<circle cx="245.7" cy="81.1" r=".55"/>
<circle cx="199.2" cy="83.9" r=".55"/>
<circle cx="210.1" cy="83.9" r=".55"/>
<circle cx="144.4" cy="157.8" r=".55"/>
<circle cx="155.3" cy="157.8" r=".55"/>
<circle cx="32.1" cy="37.3" r=".55"/>
<circle cx="245.7" cy="100.3" r=".55"/>
<circle cx="245.7" cy="119.5" r=".55"/>
<circle cx="245.7" cy="138.6" r=".55"/>
<circle cx="245.7" cy="157.8" r=".55"/>
<circle cx="84.2" cy="86.6" r=".55"/>
<circle cx="163.6" cy="89.3" r=".55"/>
<circle cx="163.6" cy="111.3" r=".55"/>
<circle cx="84.2" cy="108.5" r=".55"/>
<circle cx="73.2" cy="40.1" r=".55"/>
<circle cx="73.2" cy="64.7" r=".55"/>
<circle cx="84.2" cy="40.1" r=".55"/>
<circle cx="84.2" cy="64.7" r=".55"/>
<circle cx="67.7" cy="182.4" r=".55"/>
<circle cx="32.1" cy="83.9" r=".55"/>
<circle cx="45.8" cy="83.9" r=".55"/>
<circle cx="125.2" cy="86.6" r=".55"/>
<circle cx="125.2" cy="108.5" r=".55"/>
<circle cx="73.2" cy="86.6" r=".55"/>
<circle cx="73.2" cy="108.5" r=".55"/>
<circle cx="32.1" cy="105.8" r=".55"/>
<circle cx="152.6" cy="42.8" r=".55"/>
<circle cx="152.6" cy="67.4" r=".55"/>
<circle cx="163.6" cy="42.8" r=".55"/>
<circle cx="163.6" cy="67.4" r=".55"/>
<circle cx="152.6" cy="89.3" r=".55"/>
<circle cx="152.6" cy="111.3" r=".55"/>
</g>
<g font-size="4" fill="#c90d0c">
<text x="30.5" y="14.8">1</text>
<text x="75.9" y="14.8">2</text>
<text x="121.3" y="14.8">3</text>
<text x="166.7" y="14.8">4</text>
<text x="212.1" y="14.8">5</text>
<text x="257.5" y="14.8">6</text>
<text x="5.5" y="39.9">A</text>
<text x="282" y="39.9">A</text>
<text x="5.5" y="86.1">B</text>
<text x="282" y="86.1">B</text>
<text x="5.4" y="132.3">C</text>
<text x="281.9" y="132.3">C</text>
<text x="5.4" y="178.5">D</text>
<text x="281.9" y="178.5">D</text>
<text x="30.5" y="203.7">1</text>
<text x="75.9" y="203.7">2</text>
<text x="121.3" y="203.7">3</text>
<text x="166.7" y="203.7">4</text>
<text x="212.1" y="203.7">5</text>
<text x="257.5" y="203.7">6</text>
</g>
<text font-size="3.9" fill="#c90d0c" x="240.2" y="182.4">OELPRINZ.ORG</text>
<g font-size="2.7" fill="#808080">
<text x="62.9" y="20.2">+5V</text>
<text x="142.3" y="22.9">+5V</text>
<text x="202.6" y="20.2">+5V</text>
<text x="209.7" y="23.6" transform="rotate(-90 209.7 23.6)">SJ4</text>
<text x="213.5" y="20.2">+UB</text>
<text x="229.3" y="23.6">INJA</text>
<text x="239.4" y="22">R49</text>
<text x="259.4" y="23.6">INJA_OUT</text>
<text x="241.5" y="27.2">1k</text>
<text x="259.4" y="29.1">Q2</text>
<text x="38.8" y="35.7">1k</text>
<text x="67.3" y="30.2" transform="rotate(-90 67.3 30.2)">C43</text>
<text x="72.8" y="30.2" transform="rotate(-90 72.8 30.2)">100n</text>
<text x="79.4" y="33.9" transform="rotate(-90 79.4 33.9)">GND</text>
<text x="146.7" y="32.9" transform="rotate(-90 146.7 32.9)">C44</text>
<text x="152.2" y="32.9" transform="rotate(-90 152.2 32.9)">100n</text>
<text x="244.1" y="33.2" transform="rotate(-90 244.1 33.2)">R50</text>
<text x="249.3" y="33.2" transform="rotate(-90 249.3 33.2)">100k</text>
<text x="259.4" y="31.8">AO3400A</text>
<text x="23.9" y="37.3">BARO</text>
<text x="35.4" y="40.9">R118</text>
<text x="43.1" y="37.3">OP_BARO</text>
<text x="47.5" y="39.7">220n</text>
<text x="67.7" y="36.6">IC2A</text>
<text x="76.3" y="38.4">470R</text>
<text x="86.9" y="40.1">AD_BARO</text>
<text x="114.3" y="40.1">CAM</text>
<text x="126.6" y="38.4">R136</text>
<text x="147.1" y="39.4">IC5A</text>
<text x="155.7" y="41.2">470R</text>
<text x="158.8" y="36.6" transform="rotate(-90 158.8 36.6)">GND</text>
<text x="192.8" y="41.2">R62</text>
<text x="208.5" y="36.1" transform="rotate(-90 208.5 36.1)">1k</text>
<text x="213.6" y="36.7" transform="rotate(-90 213.6 36.7)">R8</text>
<text x="239.4" y="41.2">R51</text>
<text x="252.7" y="40.7">GND</text>
<text x="30.5" y="44.6" transform="rotate(-90 30.5 44.6)">100k</text>
<text x="35.7" y="45.2" transform="rotate(-90 35.7 45.2)">R101</text>
<text x="47.5" y="45.1">C30</text>
<text x="67.7" y="45.5">MCP</text>
<text x="73.7" y="45.5">6004T-I/</text>
<text x="77.8" y="43.6">R88</text>
<text x="83.7" y="45.5">S</text>
<text x="85.5" y="45.5">T</text>
<text x="126.6" y="43.6">1k</text>
<text x="155.7" y="46.3">R130</text>
<text x="166.3" y="42.8">CAM_IN</text>
<text x="182.7" y="42.8">TACH</text>
<text x="194.9" y="46.4">1k</text>
<text x="212.8" y="42.8">TACH_OUT</text>
<text x="229.3" y="42.8">INJB</text>
<text x="241.5" y="46.4">1k</text>
<text x="259.4" y="42.8">INJB_OUT</text>
<text x="41.9" y="51.7">GND</text>
<text x="82.5" y="49.6" transform="rotate(-90 82.5 49.6)">R98</text>
<text x="87.7" y="49.6" transform="rotate(-90 87.7 49.6)">910</text>
<text x="147.1" y="48.3">MCP</text>
<text x="153.1" y="48.3">6004T-I/</text>
<text x="161.9" y="52.4" transform="rotate(-90 161.9 52.4)">R134</text>
<text x="163.1" y="48.3">S</text>
<text x="164.9" y="48.3">T</text>
<text x="167.1" y="52.4" transform="rotate(-90 167.1 52.4)">910R</text>
<text x="197.5" y="52.4" transform="rotate(-90 197.5 52.4)">R63</text>
<text x="202.7" y="52.4" transform="rotate(-90 202.7 52.4)">100k</text>
<text x="212.8" y="51">AO3400A</text>
<text x="212.8" y="48.3">Q7</text>
<text x="244.1" y="52.4" transform="rotate(-90 244.1 52.4)">R55</text>
<text x="249.3" y="52.4" transform="rotate(-90 249.3 52.4)">100k</text>
<text x="259.4" y="51">AO3400A</text>
<text x="259.4" y="48.3">Q4</text>
<text x="62.9" y="54.4">GND</text>
<text x="82.1" y="57.2">GND</text>
<text x="142.3" y="57.2">GND</text>
<text x="161.5" y="59.9">GND</text>
<text x="206.1" y="59.9">GND</text>
<text x="252.7" y="59.9">GND</text>
<text x="23.9" y="62">MAP</text>
<text x="35.4" y="65.5">R119</text>
<text x="38.8" y="60.3">1k</text>
<text x="43.1" y="62">OP_MAP</text>
<text x="47.5" y="64.3">220n</text>
<text x="67.7" y="61.3">IC2B</text>
<text x="76.3" y="63.1">470R</text>
<text x="86.9" y="64.7">AD_MAP</text>
<text x="114.3" y="64.7">CRANK</text>
<text x="126.6" y="63.1">R137</text>
<text x="147.1" y="64">IC5B</text>
<text x="155.7" y="65.8">470R</text>
<text x="229.3" y="62">INJC</text>
<text x="240" y="65.5">4k7</text>
<text x="240.9" y="60.3">R2</text>
<text x="259.4" y="62">INJC_OUT</text>
<text x="30.5" y="69.2" transform="rotate(-90 30.5 69.2)">100k</text>
<text x="35.7" y="69.8" transform="rotate(-90 35.7 69.8)">R100</text>
<text x="47.5" y="69.8">C36</text>
<text x="67.7" y="70.2">MCP</text>
<text x="73.7" y="70.2">6004T-I/</text>
<text x="76.5" y="68.2">R113</text>
<text x="82.5" y="71" transform="rotate(-90 82.5 71)">R96</text>
<text x="83.7" y="70.2">S</text>
<text x="85.5" y="70.2">T</text>
<text x="108.7" y="69.5">+5V</text>
<text x="126.6" y="68.3">1k</text>
<text x="155.7" y="71">R133</text>
<text x="166.3" y="67.4">CRANK_IN</text>
<text x="244.1" y="71.5" transform="rotate(-90 244.1 71.5)">R3</text>
<text x="249.3" y="71.5" transform="rotate(-90 249.3 71.5)">100k</text>
<text x="259.4" y="70.2">AO3400A</text>
<text x="259.4" y="67.4">Q1</text>
<text x="41.9" y="76.3">GND</text>
<text x="87.7" y="72.5" transform="rotate(-90 87.7 72.5)">910R</text>
<text x="147.1" y="72.9">MCP</text>
<text x="153.1" y="72.9">6004T-I/</text>
<text x="161.9" y="75.3" transform="rotate(-90 161.9 75.3)">R135</text>
<text x="163.1" y="72.9">S</text>
<text x="164.9" y="72.9">T</text>
<text x="167.1" y="75.3" transform="rotate(-90 167.1 75.3)">910R</text>
<text x="208.1" y="72.2">+UB</text>
<text x="23.9" y="83.9">TPS</text>
<text x="38.8" y="82.2">1k</text>
<text x="43.1" y="83.9">OP_TPS</text>
<text x="67.7" y="83.2">IC2C</text>
<text x="82.1" y="81.8">GND</text>
<text x="109.9" y="81.4" transform="rotate(-90 109.9 81.4)">2k4</text>
<text x="115.1" y="82" transform="rotate(-90 115.1 82)">R27</text>
<text x="182.7" y="83.9">FAN</text>
<text x="194.3" y="82.3">R7</text>
<text x="209.6" y="78.4" transform="rotate(-90 209.6 78.4)">D7</text>
<text x="212.6" y="78.4" transform="rotate(-90 212.6 78.4)">SM4007PL</text>
<text x="212.8" y="83.9">FAN_OUT</text>
<text x="229.3" y="81.1">INJD</text>
<text x="239.4" y="79.5">R16</text>
<text x="252.7" y="79.1">GND</text>
<text x="259.4" y="81.1">INJD_OUT</text>
<text x="10.1" y="88.7">+5V</text>
<text x="35.4" y="87.4">R116</text>
<text x="47.5" y="86.2">220n</text>
<text x="74.6" y="85">R95</text>
<text x="86.9" y="86.6">AD_TPS</text>
<text x="103.3" y="86.6">CLT</text>
<text x="118.3" y="85">1k</text>
<text x="122.5" y="86.6">OP_CLT</text>
<text x="126.9" y="88.9">220n</text>
<text x="147.1" y="85.9">IC5C</text>
<text x="155.7" y="87.7">470R</text>
<text x="161.5" y="84.6">GND</text>
<text x="166.3" y="89.3">AD_CLT</text>
<text x="194.9" y="87.4">1k</text>
<text x="212.8" y="89.3">Q9</text>
<text x="241.5" y="84.7">1k</text>
<text x="259.4" y="89.3">AO3400A</text>
<text x="259.4" y="86.6">Q8</text>
<text x="14.3" y="93.2">R43</text>
<text x="30.5" y="91.1" transform="rotate(-90 30.5 91.1)">100k</text>
<text x="35.7" y="91.5" transform="rotate(-90 35.7 91.5)">R117</text>
<text x="47.5" y="91.7">C80</text>
<text x="67.7" y="92.1">MCP</text>
<text x="73.7" y="92.1">6004T-I/</text>
<text x="74.6" y="90.2">470R</text>
<text x="83.7" y="92.1">S</text>
<text x="85.5" y="92.1">T</text>
<text x="108.7" y="91.4">+5V</text>
<text x="114.8" y="90.1">R115</text>
<text x="126.9" y="94.4">C5</text>
<text x="147.1" y="94.8">MCP</text>
<text x="153.1" y="94.8">6004T-I/</text>
<text x="155.7" y="92.9">R106</text>
<text x="161.9" y="95.7" transform="rotate(-90 161.9 95.7)">R92</text>
<text x="163.1" y="94.8">S</text>
<text x="164.9" y="94.8">T</text>
<text x="197.5" y="93.5" transform="rotate(-90 197.5 93.5)">R22</text>
<text x="202.7" y="93.5" transform="rotate(-90 202.7 93.5)">100k</text>
<text x="212.8" y="92.1">AO3400A</text>
<text x="244.1" y="90.7" transform="rotate(-90 244.1 90.7)">R17</text>
<text x="249.3" y="90.7" transform="rotate(-90 249.3 90.7)">100k</text>
<text x="14.3" y="98.4">2k4</text>
<text x="41.9" y="98.2">GND</text>
<text x="82.5" y="96.2" transform="rotate(-90 82.5 96.2)">R89</text>
<text x="87.7" y="96.2" transform="rotate(-90 87.7 96.2)">910R</text>
<text x="121.3" y="101">GND</text>
<text x="167.1" y="97.2" transform="rotate(-90 167.1 97.2)">910R</text>
<text x="206.1" y="101">GND</text>
<text x="229.3" y="100.3">INJE</text>
<text x="239.4" y="98.7">R71</text>
<text x="252.7" y="98.2">GND</text>
<text x="259.4" y="100.3">INJE_OUT</text>
<text x="21.2" y="103" transform="rotate(-90 21.2 103)">SJ2</text>
<text x="23.9" y="105.8">SPA</text>
<text x="38.8" y="104.1">1k</text>
<text x="43.1" y="105.8">OP_SPA</text>
<text x="67.7" y="105.1">IC2D</text>
<text x="74.6" y="106.9">R111</text>
<text x="82.1" y="103.7">GND</text>
<text x="109.9" y="103.3" transform="rotate(-90 109.9 103.3)">2k4</text>
<text x="115.1" y="103.9" transform="rotate(-90 115.1 103.9)">R35</text>
<text x="118.3" y="106.9">1k</text>
<text x="147.1" y="107.8">IC5D</text>
<text x="161.5" y="106.5">GND</text>
<text x="208.1" y="107.8">+UB</text>
<text x="241.5" y="103.9">1k</text>
<text x="259.4" y="105.8">Q11</text>
<text x="30.5" y="113" transform="rotate(-90 30.5 113)">100k</text>
<text x="35.2" y="109.3">R120</text>
<text x="35.7" y="113.6" transform="rotate(-90 35.7 113.6)">R121</text>
<text x="47.5" y="108.1">220n</text>
<text x="47.5" y="113.6">C11</text>
<text x="67.7" y="114">MCP</text>
<text x="73.7" y="114">6004T-I/</text>
<text x="74.6" y="112.1">470R</text>
<text x="83.7" y="114">S</text>
<text x="85.5" y="114">T</text>
<text x="86.9" y="108.5">AD_SPA</text>
<text x="103.3" y="108.5">IAT</text>
<text x="114.8" y="112.1">R114</text>
<text x="122.5" y="108.5">OP_IAT</text>
<text x="126.9" y="110.8">220n</text>
<text x="155.7" y="109.6">470R</text>
<text x="166.3" y="111.2">AD_IAT</text>
<text x="209.6" y="114" transform="rotate(-90 209.6 114)">D3</text>
<text x="212.6" y="114" transform="rotate(-90 212.6 114)">SM4007PL</text>
<text x="244.1" y="109.9" transform="rotate(-90 244.1 109.9)">R72</text>
<text x="249.3" y="109.9" transform="rotate(-90 249.3 109.9)">100k</text>
<text x="259.4" y="108.5">AO3400A</text>
<text x="82.5" y="114.9" transform="rotate(-90 82.5 114.9)">R94</text>
<text x="87.7" y="116.4" transform="rotate(-90 87.7 116.4)">910R</text>
<text x="126.9" y="116.3">C1</text>
<text x="147.1" y="116.7">MCP</text>
<text x="153.1" y="116.7">6004T-I/</text>
<text x="157.2" y="114.8">R99</text>
<text x="163.1" y="116.7">S</text>
<text x="164.9" y="116.7">T</text>
<text x="185.5" y="119.5">BP</text>
<text x="192.8" y="117.8">R56</text>
<text x="212.8" y="119.5">BP_OUT</text>
<text x="229.3" y="119.5">INJF</text>
<text x="239.4" y="117.8">R74</text>
<text x="252.7" y="117.4">GND</text>
<text x="259.4" y="119.5">INJF_OUT</text>
<text x="41.9" y="120.1">GND</text>
<text x="82.1" y="125.6">GND</text>
<text x="121.3" y="122.9">GND</text>
<text x="161.9" y="120.8" transform="rotate(-90 161.9 120.8)">R91</text>
<text x="167.1" y="120.8" transform="rotate(-90 167.1 120.8)">910R</text>
<text x="194.9" y="123">1k</text>
<text x="212.8" y="124.9">Q5</text>
<text x="241.5" y="123">1k</text>
<text x="259.4" y="124.9">Q12</text>
<text x="94.9" y="130.4">IC13</text>
<text x="103.2" y="127">+5V</text>
<text x="132" y="130.4">IC4</text>
<text x="138.8" y="127">+5V</text>
<text x="161.5" y="128.4">GND</text>
<text x="197.5" y="129" transform="rotate(-90 197.5 129)">R59</text>
<text x="202.7" y="129" transform="rotate(-90 202.7 129)">100k</text>
<text x="212.8" y="127.7">AO3400A</text>
<text x="244.1" y="129" transform="rotate(-90 244.1 129)">R75</text>
<text x="249.3" y="129" transform="rotate(-90 249.3 129)">100k</text>
<text x="259.4" y="127.7">AO3400A</text>
<text x="108.8" y="135.9">BARO</text>
<text x="144.4" y="135.9">MAP</text>
<text x="206.1" y="136.6">GND</text>
<text x="239.4" y="137">R76</text>
<text x="252.7" y="136.6">GND</text>
<text x="34.9" y="140.6">U$13</text>
<text x="229.3" y="138.6">INJG</text>
<text x="241.5" y="142.2">1k</text>
<text x="259.4" y="138.6">INJG_OUT</text>
<text x="18.4" y="149.6">OP_MAP</text>
<text x="18.4" y="144.1">OP_TPS</text>
<text x="56.8" y="149.6">OP_BARO</text>
<text x="56.8" y="144.1">OP_SPA</text>
<text x="75.8" y="149.7" transform="rotate(-90 75.8 149.7)">+5V</text>
<text x="78.3" y="144.1">MPXH6400AC6T1</text>
<text x="102.1" y="144.8">GND</text>
<text x="113.9" y="144.1">MPXH6400AC6T1</text>
<text x="137.7" y="144.8">GND</text>
<text x="153.3" y="146.2">+UB</text>
<text x="208.1" y="146.2">+UB</text>
<text x="244.1" y="148.2" transform="rotate(-90 244.1 148.2)">R77</text>
<text x="249.3" y="148.2" transform="rotate(-90 249.3 148.2)">100k</text>
<text x="259.4" y="146.8">AO3400A</text>
<text x="259.4" y="144.1">Q13</text>
<text x="11.7" y="153">GND</text>
<text x="34.9" y="155.1">SRV05</text>
<text x="154.8" y="152.3" transform="rotate(-90 154.8 152.3)">SM4007PL</text>
<text x="157.8" y="152.3" transform="rotate(-90 157.8 152.3)">D8</text>
<text x="209.6" y="152.3" transform="rotate(-90 209.6 152.3)">D5</text>
<text x="212.6" y="152.3" transform="rotate(-90 212.6 152.3)">SM4007PL</text>
<text x="252.7" y="155.7">GND</text>
<text x="34.9" y="159.7">U$17</text>
<text x="125.2" y="157.8">BOOST</text>
<text x="138" y="156.2">R25</text>
<text x="140.2" y="161.4">1k</text>
<text x="158.1" y="157.8">BOOST_OUT</text>
<text x="185.5" y="157.8">IDV</text>
<text x="192.8" y="156.2">R60</text>
<text x="194.9" y="161.4">1k</text>
<text x="212.8" y="157.8">IDV_OUT</text>
<text x="229.3" y="157.8">INJH</text>
<text x="239.4" y="156.2">R81</text>
<text x="241.5" y="161.4">1k</text>
<text x="259.4" y="157.8">INJH_OUT</text>
<text x="56.8" y="163.3">OP_IAT</text>
<text x="142.8" y="167.4" transform="rotate(-90 142.8 167.4)">R26</text>
<text x="147.9" y="167.4" transform="rotate(-90 147.9 167.4)">100k</text>
<text x="158.1" y="166">AO3400A</text>
<text x="158.1" y="163.3">Q10</text>
<text x="197.5" y="167.4" transform="rotate(-90 197.5 167.4)">R61</text>
<text x="202.7" y="167.4" transform="rotate(-90 202.7 167.4)">100k</text>
<text x="212.8" y="166">AO3400A</text>
<text x="212.8" y="163.3">Q6</text>
<text x="244.1" y="167.4" transform="rotate(-90 244.1 167.4)">R82</text>
<text x="249.3" y="167.4" transform="rotate(-90 249.3 167.4)">100k</text>
<text x="259.4" y="166">AO3400A</text>
<text x="259.4" y="163.3">Q14</text>
<text x="27.9" y="168.1" transform="rotate(-90 27.9 168.1)">GND</text>
<text x="56.8" y="168.7">OP_CLT</text>
<text x="73.1" y="168.8" transform="rotate(-90 73.1 168.8)">+5V</text>
<text x="34.9" y="174.2">SRV05</text>
<text x="42.8" y="178.9">SRV05</text>
<text x="76.6" y="176.3">+UB</text>
<text x="151.4" y="174.9">GND</text>
<text x="206.1" y="174.9">GND</text>
<text x="252.7" y="174.9">GND</text>
<text x="25.7" y="182.4">+3V3</text>
<text x="56.8" y="182.4">AD_BAT</text>
<text x="72.9" y="180.8">39k</text>
<text x="73.8" y="186">R6</text>
<text x="61.4" y="191.5">R13</text>
<text x="62" y="186.3">3k9</text>
<text x="46.3" y="193.4">U$5</text>
<text x="52.8" y="194.1">GND</text>
</g>
<g font-size="2.3" fill="#808080">
<text x="205.7" y="26">1</text>
<text x="213.2" y="26">3</text>
<text x="64.6" y="34.8" transform="rotate(-90 64.6 34.8)">4</text>
<text x="209.7" y="30.8" transform="rotate(-90 209.7 30.8)">2</text>
<text x="57.8" y="36.9">3</text>
<text x="70.8" y="39.7">1</text>
<text x="137.2" y="39.7">3</text>
<text x="144" y="37.5" transform="rotate(-90 144 37.5)">4</text>
<text x="57.8" y="42.4">2</text>
<text x="64.6" y="47.7" transform="rotate(-90 64.6 47.7)">11</text>
<text x="137.2" y="45.2">2</text>
<text x="150.2" y="42.4">1</text>
<text x="144" y="50.4" transform="rotate(-90 144 50.4)">11</text>
<text x="57.8" y="61.6">5</text>
<text x="70.8" y="64.3">7</text>
<text x="137.2" y="64.3">5</text>
<text x="57.8" y="67.1">6</text>
<text x="137.2" y="69.8">6</text>
<text x="150.2" y="67.1">7</text>
<text x="56.6" y="83.5">10</text>
<text x="57.8" y="89">9</text>
<text x="70.8" y="86.2">8</text>
<text x="136" y="86.2">10</text>
<text x="150.2" y="89">8</text>
<text x="137.2" y="91.7">9</text>
<text x="23.5" y="97.2" transform="rotate(-90 23.5 97.2)">2</text>
<text x="23.5" y="104.7" transform="rotate(-90 23.5 104.7)">1</text>
<text x="56.6" y="105.4">12</text>
<text x="56.6" y="110.9">13</text>
<text x="70.8" y="108.1">14</text>
<text x="136" y="113.6">13</text>
<text x="136" y="108.1">12</text>
<text x="150.2" y="110.9">14</text>
<text x="91.6" y="136.7">VOUT</text>
<text x="93.2" y="134">VCC</text>
<text x="103.1" y="132.8">2</text>
<text x="103.1" y="135.5">4</text>
<text x="127.2" y="136.7">VOUT</text>
<text x="128.8" y="134">VCC</text>
<text x="138.7" y="132.8">2</text>
<text x="138.7" y="135.5">4</text>
<text x="33.2" y="143.7">1</text>
<text x="51.7" y="143.7">6</text>
<text x="92.9" y="139.5">GND</text>
<text x="103.1" y="138.2">3</text>
<text x="128.5" y="139.5">GND</text>
<text x="138.7" y="138.2">3</text>
<text x="33.2" y="146.5">2</text>
<text x="33.2" y="149.2">3</text>
<text x="37.4" y="144.9">I1</text>
<text x="37.4" y="147.7">GND VCC</text>
<text x="46.8" y="144.9">I4</text>
<text x="51.7" y="149.2">4</text>
<text x="51.7" y="146.5">5</text>
<text x="37.4" y="150.4">I2</text>
<text x="46.8" y="150.4">I3</text>
<text x="33.2" y="162.9">1</text>
<text x="33.2" y="165.6">2</text>
<text x="37.4" y="164.1">I1</text>
<text x="37.4" y="166.8">GND VCC</text>
<text x="46.8" y="164.1">I4</text>
<text x="51.7" y="165.6">5</text>
<text x="51.7" y="162.9">6</text>
<text x="33.2" y="168.4">3</text>
<text x="37.4" y="169.6">I2</text>
<text x="46.8" y="169.6">I3</text>
<text x="51.7" y="168.4">4</text>
<text x="33.2" y="182.1">4</text>
<text x="33.2" y="184.8">5</text>
<text x="37.4" y="183.3">I3</text>
<text x="37.4" y="186">VCC GND</text>
<text x="46.8" y="183.3">I2</text>
<text x="51.7" y="184.8">2</text>
<text x="51.7" y="182.1">3</text>
<text x="33.2" y="187.5">6</text>
<text x="37.4" y="188.7">I4</text>
<text x="46.8" y="188.7">I1</text>
<text x="51.7" y="187.5">1</text>
</g>
<g font-size=".6" fill="#ffba08">
<text x="210.3" y="82.4" transform="rotate(-90 210.3 82.4)">1</text>
<text x="210.3" y="80.2" transform="rotate(-90 210.3 80.2)">SpiceOrder 2</text>
<text x="210.3" y="85.7" transform="rotate(-90 210.3 85.7)">SpiceOrder</text>
<text x="210.3" y="118" transform="rotate(-90 210.3 118)">1</text>
<text x="210.3" y="115.8" transform="rotate(-90 210.3 115.8)">SpiceOrder 2</text>
<text x="210.3" y="121.3" transform="rotate(-90 210.3 121.3)">SpiceOrder</text>
<text x="155.6" y="154.1" transform="rotate(-90 155.6 154.1)">SpiceOrder 2</text>
<text x="210.3" y="154.1" transform="rotate(-90 210.3 154.1)">SpiceOrder 2</text>
<text x="155.6" y="159.6" transform="rotate(-90 155.6 159.6)">SpiceOrder</text>
<text x="155.6" y="156.3" transform="rotate(-90 155.6 156.3)">1</text>
<text x="210.3" y="159.6" transform="rotate(-90 210.3 159.6)">SpiceOrder</text>
<text x="210.3" y="156.3" transform="rotate(-90 210.3 156.3)">1</text>
</g>
</svg>
